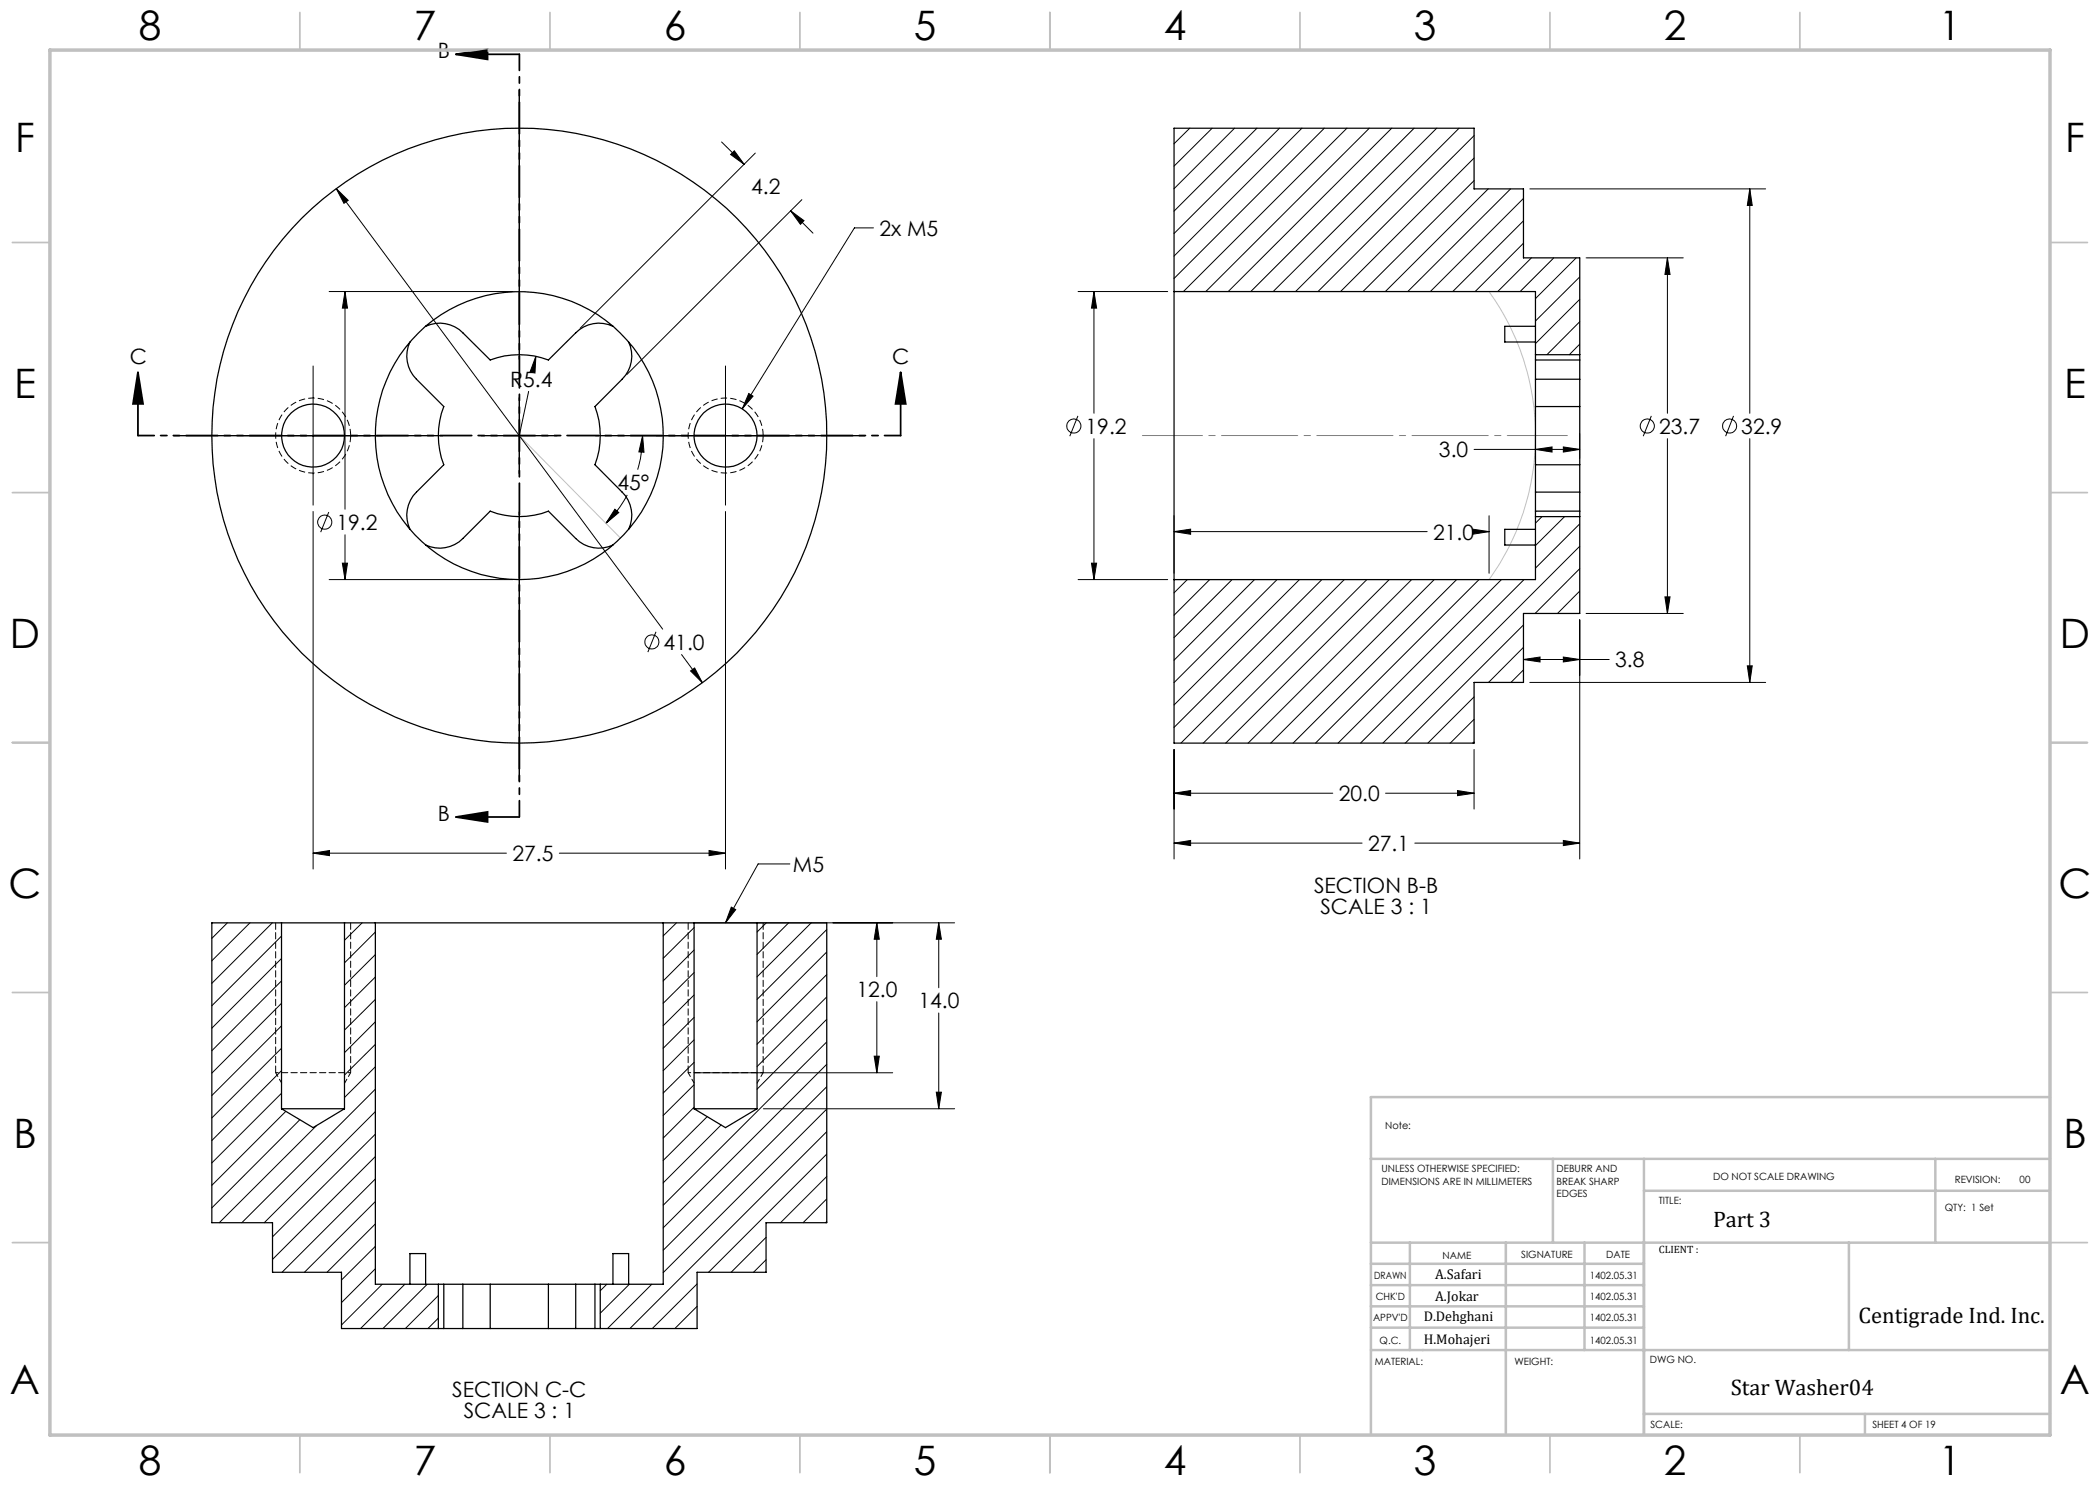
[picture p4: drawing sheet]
<svg xmlns="http://www.w3.org/2000/svg" width="420mm" height="297mm" viewBox="0 0 420 297" stroke-linecap="round" stroke-linejoin="round" font-family="sans-serif">
<g fill="none" stroke="#000" stroke-width=".2">
<path d="M103.9 18v53.9M67.2 37.7l2.4 2.4-.8 .6zM67.2 37.7l65.3 88.1M144.3 28.4l4.5 4.5M146.9 30.2l1.9 2.7-2.7-2zM151.1 30.6l-35.1 35M160.4 39.9l-35.1 35M237.9 25.6l-3.1 3.1M242.4 25.6l-7.6 7.6M246.9 25.6l-12.1 12.1M251.4 25.6l-16.6 16.6M255.9 25.6l-21.1 21.1"/>
<path d="M260.4 25.6l-25.6 25.6M264.9 25.6l-30.1 30.1M269.4 25.6l-32.7 32.7M273.9 25.6l-32.7 32.7M278.3 25.6l-32.7 32.7M282.8 25.6l-32.6 32.7M287.3 25.6l-32.7 32.7M291.8 25.6l-32.7 32.7M294.8 27.1l-31.2 31.2M294.8 31.6l-26.7 26.7M294.8 36.1l-22.2 22.2M297.6 37.8l-20.5 20.5"/>
<path d="M302.1 37.8l-20.5 20.5M304.7 39.7l-18.6 18.6M306 37.8h47.1M350 37.8l.4 3.3h-.9zM350 37.8v44.9M65.8 58.3h36.8M69 58.3l.5 3.3h-1zM69 58.3v43.5M158.1 42.2l2.7 1.9-.7 .8zM158.1 42.2l4.5 4.4M174.7 45.6h-3.8l-22.5 36.2M215.6 58.3h17.9"/>
<path d="M218.8 58.3l.5 3.3h-1zM218.8 58.3v24.4M304.7 48.6l-9.7 9.7M304.7 44.2l-14.2 14.1M306.3 51.6l-6.8 6.7M310.8 51.6l-6.8 6.7M315.2 51.6l-8.1 8.1M315.9 59.9l-8.8 8.8M315.9 55.4l-8.8 8.8M317.2 51.6h19.5M333.5 51.6l.5 3.3h-1zM333.5 51.6v31.1"/>
<path d="M62.6 73.2v27.8M103.9 79.5v15.3M105.7 78.3l-1.8 8.8M107.2 71.3l-.2 3.3-1-.2zM107.2 71.3l-.4 1.9M145.1 73.2v27.8M149.8 78.7l.8 .5-2.2 2.6zM315.9 64.3l-6.5 6.6M315.9 68.8l-2 2.1M34.7 87.1h53.9M96.2 87.1h15.3M119.1 87.1h53.9"/>
<path d="M125.4 99a22.8 22.8 0 0 1-4.2 5.7M128.5 87.1l.3 3.3h-1zM128.5 87.1a25.4 25.4 0 0 1-1 6.8M215.6 83.2l-1.6 4M218.8 87.7v28.2M294.8 89.9h21.1M307.1 89.9l3.3-.5v1zM307.1 86.7v5M312.7 89.4l3.2 .5-3.2 .5zM315.9 86.7v5M330.3 83.2l-1.7 4M333.5 87.7v35"/>
<path d="M346.7 83.2l-1.6 4M350 87.7v48.8M62.6 102.3v71.5M65.8 102.4l-1.7 4M65.8 115.9h36.8M68.5 112.6h1l-.5 3.3zM69 107v8.9M103.9 102.4v53.8M123 101.8l.8 .7-2.6 2.2zM145.1 102.3v71.5M215.6 115.9h17.9M218.3 112.6h1l-.5 3.3z"/>
<path d="M234.8 103.1v11.5M234.8 106.3h50.6M234.8 106.3l3.3-.5v1.1zM237.5 115.9l-2.7 2.7M241.9 115.9l-7.1 7.1M246.4 115.9l-11.6 11.6M250.9 115.9l-16.1 16.1M255.4 115.9l-20.6 20.6M259.9 115.9l-25.1 25.1M264.4 115.9l-29.6 29.6M268.9 115.9l-32.7 32.7M273.4 115.9l-32.7 32.7"/>
<path d="M277.8 115.9l-32.7 32.7M282.3 115.9l-32.7 32.7M286.8 115.9l-32.7 32.7M291.3 115.9l-32.7 32.7M294.5 105.8l3.3 .5-3.3 .6zM295.8 115.9l-32.7 32.7M296 106.3h1.8M297.8 103.1v11.5M300.3 115.9l-32.7 32.7M304.8 115.9l-32.7 32.7M308.4 103.3l-1.3 1.3M312.9 103.3l-5.8 5.8"/>
<path d="M315.9 104.8l-8.8 8.8M315.9 109.3l-39.3 39.3M315.9 113.7l-8.9 9M315.9 118.2l-4.4 4.5M333 119.4h1l-.5 3.3zM131.2 126.4l-1.6 4M136.3 130.9l4.2 5.7M138.1 134.2l.8-.6 1.6 3zM294.8 139.4l-9.2 9.2M304.7 131.9l3.3-.5v1zM304.7 131.9h17.1M304.7 125l-23.6 23.6"/>
<path d="M304.7 129.5l-7 7M304.7 134l-2.5 2.5M306 136.5h47.1M312.7 131.4l3.2 .5-3.2 .5zM315.9 124v47.8M317.2 122.7h19.5M349.5 133.2h.9l-.4 3.3zM234.8 158.6l3.3-.5v1zM234.8 149.9v21.9M234.8 158.6h31.8M277.1 158.6h17.7M291.5 158.1l3.3 .5-3.3 .5z"/>
<path d="M294.8 149.9v11.9M294.8 143.9l-4.7 4.7M294.8 148.4l-.3 .2M62.6 170.6l3.3-.5v1zM62.6 170.6h38.7M111.9 170.6h33.2M141.8 170.1l3.3 .5-3.3 .5zM158 172.8h-6.4l-6.5 11.8M234.8 168.6l3.3-.5v1zM234.8 168.6h37.6M283 168.6h32.9M312.7 168.1l3.2 .5-3.2 .5z"/>
<path d="M45.5 184.6l-3.1 3.1M50 184.6l-7.6 7.6M54.5 184.6l-12.1 12.1M56.3 187.2l-13.9 14M56.3 191.7l-13.9 13.9M56.3 196.2l-13.9 13.9M72.4 184.6l-3.5 3.5M75.1 186.4l-6.2 6.2M75.1 190.9l-6.2 6.2M75.1 195.4l-6.2 6.1M75.1 199.9l-6.2 6.1M135.3 184.6l-2.7 2.6"/>
<path d="M138.8 190l-6.2 6.2M138.8 185.5l-6.2 6.2M138.8 194.5l-6.2 6.2M138.8 199l-6.2 6.1M138.9 184.6h52M146.3 181.4l.8 .5-2 2.7zM153.2 184.6l-1.8 1.8M157.7 184.6l-6.3 6.3M162.2 184.6l-10.8 10.8M165.3 185.9l-13.9 14M165.3 190.4l-13.9 14M165.3 194.9l-13.9 13.9"/>
<path d="M165.3 199.4l-13.9 13.9M175.4 184.6l.5 3.3h-1.1zM175.4 184.6v10.7M187.7 184.6l.6 3.3h-1zM187.7 184.6v13M56.3 200.7l-13.9 13.9M56.3 205.2l-13.9 13.9M56.3 209.7l-13.9 13.9M56.3 214.1l-13.9 14M56.3 218.6l-13.9 14M75.1 204.4l-6.2 6.1M75.1 208.9l-6.2 6.1"/>
<path d="M75.1 213.4l-6.2 6.1M75.1 217.8l-26.7 26.7M138.8 208l-6.2 6.1M138.8 203.5l-6.2 6.2M138.8 212.5l-6.2 6.1M138.8 217l-6.2 6.1M138.9 214.6h39.6M165.3 203.9l-13.9 13.9M165.3 208.4l-32.7 32.6M165.3 212.9l-32.7 32.7M165.3 217.3l-32.7 32.7M174.8 211.2h1.1l-.5 3.4z"/>
<path d="M175.4 200.3v14.3M187.3 218.4h1l-.6 3.4zM187.7 202.6v19.2M57.1 222.3l-14.7 14.8M60 223.9l-17.6 17.7M63.3 225.1l-19.4 19.4M75.1 222.3l-22.3 22.2M75.1 226.8l-20.6 20.6M75.1 231.3l-20.6 20.6M75.1 235.8l-18.7 18.7M138.8 221.4l-6.2 6.2M141.4 223.3l-8.8 8.8"/>
<path d="M144.2 225l-11.6 11.6M152.7 221.8h38.2M165.3 221.8l-32.7 32.7M165.3 226.3l-39.3 39.4M165.3 230.8l-23.6 23.7M165.3 235.3l-9.2 9.2M165.3 239.8l-4.7 4.7M75.1 240.3l-14.2 14.2M75.1 244.8l-9.7 9.7M75.1 249.3l-6.8 6.7M75.1 253.7l-6.8 6.8M76.4 256.9l-8.1 8.1"/>
<path d="M81 256.9l-8.9 8.8M85.4 256.9l-8.8 8.8M87.7 259.1l-6.6 6.6M121.4 256.9l-1.3 1.3M125.9 256.9l-5.8 5.7M130.4 256.9l-8.9 8.8M139.4 256.8l-8.9 8.9M153.2 247.5l-7 7M153.2 252l-2.5 2.5M165.3 244.3l-.2 .2M87.7 263.6l-2.1 2.1M139.4 261.3l-4.4 4.4"/>
<circle cx="214.8" cy="85.2" r="1.41"/>
<circle cx="329.5" cy="85.2" r="1.41"/>
<circle cx="345.9" cy="85.2" r="1.41"/>
<circle cx="64.9" cy="104.4" r="1.41"/>
<circle cx="130.4" cy="128.4" r="1.41"/>
</g>
<path d="M91.2 10.9l6.3-1.1v2.1zM91.2 10.9h12.7M27.6 74.4l1 6.4h-2zM27.6 74.4v12.7M180.1 74.4l1.1 6.4h-2.1zM180.1 74.4v12.7M91.2 163.4l6.3-1v2zM91.2 163.4h12.7" fill="none" stroke="#000" stroke-width=".35"/>
<path d="M234.8 58.3h63a49.3 49.3 0 0 1 0 57.6h-63M103.9 87.1l20.2 20.5" fill="none" stroke="#c0c0c0" stroke-width=".2"/>
<path d="M70.1 87.1a7.5 7.5 0 0 1-11.1 6.6 7.5 7.5 0 0 1-.3-12.9 7.5 7.5 0 0 1 11.4 5.9v.4M152.6 87.1a7.5 7.5 0 0 1-11.1 6.6 7.5 7.5 0 0 1-.3-12.9 7.5 7.5 0 0 1 11.4 5.9v.4" fill="none" stroke="#000" stroke-width=".2" stroke-dasharray="1.3 .6" stroke-dashoffset="-.1" stroke-linecap="butt"/>
<path d="M103.9 10.8v152.6M180.1 87.1h-152.5" fill="none" stroke="#000" stroke-width=".35" stroke-dasharray="6.3 1.3 1.3 1.3 1.3 1.3" stroke-dashoffset="3.1"/>
<path d="M313.5 87.1h-85" fill="none" stroke="#808080" stroke-width=".2" stroke-dasharray="15.2 1.3 1.3 1.3" stroke-dashoffset="3.2"/>
<g fill="none" stroke="#c0c0c0" stroke-width=".35">
<path d="M60 2.5v7.5M110 2.5v7.5M160 2.5v7.5M210 2.5v7.5M260 2.5v7.5M310 2.5v7.5M360 2.5v7.5M2.5 48.5h7.5M410 48.5h7.5M2.5 98.5h7.5M410 98.5h7.5M2.5 148.5h7.5"/>
<path d="M410 148.5h7.5M2.5 198.5h7.5M410 198.5h7.5M2.5 248.5h7.5M410 248.5h7.5M60 287v7.5M110 287v7.5M160 287v7.5M210 287v7.5M260 287v7.5M310 287v7.5M360 287v7.5"/>
</g>
<g fill="none" stroke="#c0c0c0" stroke-width=".5">
<path d="M410 219.4h-135.8v67.4M274.2 231.8h135.8M310.6 231.8v16.7M328.8 231.8v55.2M328.8 238.2h81.2M387.1 231.8v16.7M274.2 248.5h135.8M274.2 257h54.6M274.2 252.8h54.6M282 248.5v21.5M301.2 248.5v38.3M316.9 248.5v21.5"/>
<path d="M369.8 248.5v21.5M274.2 265.5h54.6M274.2 261.3h54.6M274.2 270h135.8M328.8 282.8h81.2M373 282.8v4.2"/>
</g>
<path d="M10 10h400v277h-400z" fill="none" stroke="#c0c0c0" stroke-width=".7"/>
<path d="M55.1 214.5h15M137.6 214.5h15" fill="none" stroke="#000" stroke-width=".2" stroke-dasharray="1.3 .6" stroke-dashoffset=".8"/>
<path d="M55.1 184.5v30M70.1 184.5v30M137.6 184.5v30M152.6 184.5v30" fill="none" stroke="#000" stroke-width=".2" stroke-dasharray="1.3 .6" stroke-dashoffset="-.1"/>
<path d="M55.1 214.5l1.2 2.1M70.1 214.5l-1.2 2.1M137.6 214.5l1.2 2.1M152.6 214.5l-1.2 2.1" fill="none" stroke="#000" stroke-width=".2" stroke-dasharray="1.3 .6" stroke-dashoffset=".4"/>
<g fill="#000">
<path d="M146.3 181.4l.8 .5-2 2.7z"/>
<path d="M91.2 10.9l6.3-1.1v2.1zM91.2 163.4l6.3-1v2zM180.1 74.4l1.1 6.4h-2.1zM27.6 74.4l1 6.4h-2z"/>
<path d="M67.2 37.7l1.6 3 .8-.6zM138.1 134.2l2.4 2.4-1.6-3zM141.8 170.1l3.3 .5-3.3 .5zM62.6 170.6l3.3-.5v1zM149.8 78.7l-1.4 3.1 2.2-2.6zM158.1 42.2l2.7 1.9-.7 .8zM146.9 30.2l1.9 2.7-2.7-2zM107.2 71.3l-1.2 3.1 1 .2zM69 58.3l.5 3.3h-1zM68.5 112.6h1l-.5 3.3zM218.8 58.3l.5 3.3h-1zM218.3 112.6h1l-.5 3.3zM333.5 51.6l.5 3.3h-1zM333 119.4h1l-.5 3.3zM304.7 131.9l3.3-.5v1zM312.7 131.4l3.2 .5-3.2 .5zM234.8 158.6l3.3-.5v1zM291.5 158.1l3.3 .5-3.3 .5zM234.8 168.6l3.3-.5v1zM312.7 168.1l3.2 .5-3.2 .5zM349.5 133.2h.9l-.4 3.3zM350 37.8l.4 3.3h-.9zM312.7 89.4l3.2 .5-3.2 .5zM307.1 89.9l3.3-.5v1zM175.4 184.6l.5 3.3h-1.1zM174.8 211.2h1.1l-.5 3.4zM187.7 184.6l.6 3.3h-1zM187.3 218.4h1l-.6 3.4z"/>
<path d="M123 101.8l.8 .7-2.6 2.2zM128.5 87.1l.3 3.3h-1zM234.8 106.3l3.3-.5v1.1zM294.5 105.8l3.3 .5-3.3 .6z"/>
</g>
<g fill="none" stroke="#000" stroke-width=".25">
<path d="M234.8 58.3v57.6M234.8 58.3v-32.7h60v12.2h9.9v13.8h11.2v19.3M234.8 58.3h72.3v12.6M82 68.4a6.6 6.6 0 0 0 1.3 7.4l5.5 5.5a16 16 0 0 0 0 11.7l-5.5 5.4a6.6 6.6 0 0 0-1.3 7.5M85.1 65.3a6.6 6.6 0 0 1 7.5 1.3l5.4 5.4a16.5 16.5 0 0 1 11.7 0l5.4-5.4a6.6 6.6 0 0 1 7.5-1.3M125.7 68.4a6.6 6.6 0 0 1-1.3 7.4l-5.4 5.5a16.5 16.5 0 0 1 0 11.7l5.4 5.4a6.6 6.6 0 0 1 1.3 7.5M307.1 65.3h-6.1v3.1h6.1M307.1 70.9v1.1M307.1 72v3.8M307.1 70.9h8.8M307.1 75.8v5.5M307.1 72h8.8"/>
<path d="M307.1 75.8h8.8M315.9 70.9v1.1M315.9 72v3.8M315.9 75.8v5.5M307.1 98.4v3.8M307.1 81.3v11.7M307.1 93v5.4M307.1 98.4h8.8M307.1 81.3h8.8M307.1 93h8.8M315.9 98.4v3.8M315.9 81.3v11.7"/>
<path d="M315.9 93v5.4M85.1 109a6.6 6.6 0 0 0 7.5-1.3l5.4-5.5a16 16 0 0 0 11.7 0l5.4 5.5a6.6 6.6 0 0 0 7.5 1.3M307.1 105.9h-6.1v3.1h6.1M307.1 102.2v1.1M307.1 103.3v12.6h-72.3M307.1 103.3h8.8M307.1 102.2h8.8M315.9 102.2v1.1M315.9 103.3v19.4h-11.2v13.8h-9.9v12.1h-60v-32.7M56.3 184.6h12.6M56.3 184.6h-13.9v59.9h12.1v10h13.8v11.2h19.4M56.3 184.6v37.2"/>
<path d="M68.9 184.6h6.2M68.9 184.6v37.2M75.1 184.6h57.5M75.1 184.6v72.3h12.6M132.6 184.6v72.3h-12.5M132.6 184.6h6.2M138.8 184.6h12.6M138.8 184.6v37.2M151.4 184.6h13.9v59.9h-12.1v10h-13.8v11.2h-19.3M151.4 184.6v37.2M56.3 221.8h12.6M56.3 221.8l6.3 3.7 6.3-3.7"/>
<path d="M138.8 221.8h12.6M138.8 221.8l6.3 3.7 6.3-3.7M82 256.9v-6.2h3.1v6.2M87.7 256.9h1.1M87.7 256.9v8.8M88.8 256.9h3.8M88.8 256.9v8.8M92.6 256.9h5.4M92.6 256.9v8.8M98 256.9h11.7M98 256.9v8.8M109.7 256.9h5.4"/>
<path d="M109.7 256.9v8.8M115.1 256.9h3.9M115.1 256.9v8.8M119 256.9h1.1M119 256.9v8.8M120.1 256.9v8.8M122.6 256.9v-6.2h3.1v6.2M87.7 265.7h1.1M88.8 265.7h3.8M92.6 265.7h5.4M98 265.7h11.7M109.7 265.7h5.4"/>
<path d="M115.1 265.7h3.9M119 265.7h1.1"/>
<circle cx="62.6" cy="87.1" r="6.3"/>
<circle cx="103.9" cy="87.1" r="61.5"/>
<circle cx="103.9" cy="87.1" r="28.8"/>
<circle cx="145.1" cy="87.1" r="6.3"/>
</g>
<g font-size="8.1">
<text x="27.8" y="8">8</text>
<text x="82.8" y="8">7</text>
<text x="132.8" y="8">6</text>
<text x="182.8" y="8">5</text>
<text x="232.8" y="8">4</text>
<text x="282.8" y="8">3</text>
<text x="332.8" y="8">2</text>
<text x="387.8" y="8">1</text>
<text x="3" y="30.4">F</text>
<text x="413" y="30.4">F</text>
<text x="2.8" y="79.6">E</text>
<text x="412.8" y="79.6">E</text>
<text x="2" y="129.6">D</text>
<text x="412" y="129.6">D</text>
<text x="1.7" y="179.6">C</text>
<text x="411.7" y="179.6">C</text>
<text x="2.7" y="229.6">B</text>
<text x="412.7" y="229.6">B</text>
<text x="2" y="278.9">A</text>
<text x="412" y="278.9">A</text>
<text x="27.8" y="295">8</text>
<text x="82.8" y="295">7</text>
<text x="132.8" y="295">6</text>
<text x="182.8" y="295">5</text>
<text x="232.8" y="295">4</text>
<text x="282.8" y="295">3</text>
<text x="332.8" y="295">2</text>
<text x="387.8" y="295">1</text>
</g>
<g font-size="4.5">
<text x="342.6" y="245.3">Part 3</text>
<text x="371.7" y="264.6">Centigrade Ind. Inc.</text>
<text x="346.2" y="279">Star Washer04</text>
</g>
<g font-size="4.2">
<text x="87.5" y="11.6">B</text>
<text x="150.2" y="38.8">4.2</text>
<text x="175.9" y="47.2">2x M5</text>
<text x="25.9" y="72.7">C</text>
<text x="102.1" y="77.3">R5.4</text>
<text x="178.5" y="72.7">C</text>
<text x="217.1" y="86.7">19.2</text>
<text x="331.8" y="86.7">23.7</text>
<text x="348.3" y="86.7">32.9</text>
<text x="287.8" y="91.5">3.0</text>
<text x="123.5" y="98.1">45°</text>
<text x="67.3" y="106">19.2</text>
<text x="286.6" y="107.9">21.0</text>
<text x="132.7" y="129.9">41.0</text>
<text x="323" y="133.5">3.8</text>
<text x="267.7" y="160.2">20.0</text>
<text x="87.5" y="164.2">B</text>
<text x="102.5" y="172.2">27.5</text>
<text x="273.6" y="170.2">27.1</text>
<text x="158.6" y="174.3">M5</text>
<text x="262.8" y="178.6">SECTION B-B</text>
<text x="264.1" y="182.8">SCALE 3 : 1</text>
<text x="171.3" y="199.4">12.0</text>
<text x="183.7" y="201.7">14.0</text>
<text x="90.5" y="279.5">SECTION C-C</text>
<text x="92.7" y="283.6">SCALE 3 : 1</text>
</g>
<g font-size="2.8">
<text x="287" y="255.9">A.Safari</text>
<text x="287" y="260.1">A.Jokar</text>
<text x="284.7" y="264.2">D.Dehghani</text>
<text x="284.7" y="268.7">H.Mohajeri</text>
</g>
<text font-size="2.1" x="331.8" y="250.7">CLIENT :</text>
<g font-size="2">
<text x="277" y="225.8">Note:</text>
<text x="276.3" y="234.5">UNLESS OTHERWISE SPECIFIED:</text>
<text x="276.3" y="237">DIMENSIONS ARE IN MILLIMETERS</text>
<text x="311.3" y="234.5">DEBURR AND</text>
<text x="311.3" y="237">BREAK SHARP</text>
<text x="311.3" y="239.5">EDGES</text>
<text x="342.6" y="236">DO NOT SCALE DRAWING</text>
<text x="391" y="236.6">REVISION:</text>
<text x="403.9" y="236.6">00</text>
<text x="331.8" y="240.8">TITLE:</text>
<text x="389" y="242.2">QTY: 1 Set</text>
<text x="288.5" y="251.7">NAME</text>
<text x="304.2" y="251.7">SIGNATURE</text>
<text x="321.2" y="251.7">DATE</text>
<text x="274.8" y="255.9">DRAWN</text>
<text x="318" y="255.9">1402.05.31</text>
<text x="275.1" y="260.1">CHK'D</text>
<text x="318" y="260.1">1402.05.31</text>
<text x="274.6" y="264.2">APPV'D</text>
<text x="275.9" y="268.7">Q.C.</text>
<text x="318" y="264.2">1402.05.31</text>
<text x="318" y="268.7">1402.05.31</text>
<text x="275" y="273">MATERIAL:</text>
<text x="302.9" y="273">WEIGHT:</text>
<text x="330" y="272.5">DWG NO.</text>
<text x="330.1" y="285.6">SCALE:</text>
<text x="374.5" y="285.6">SHEET 4 OF 19</text>
</g>
</svg>
